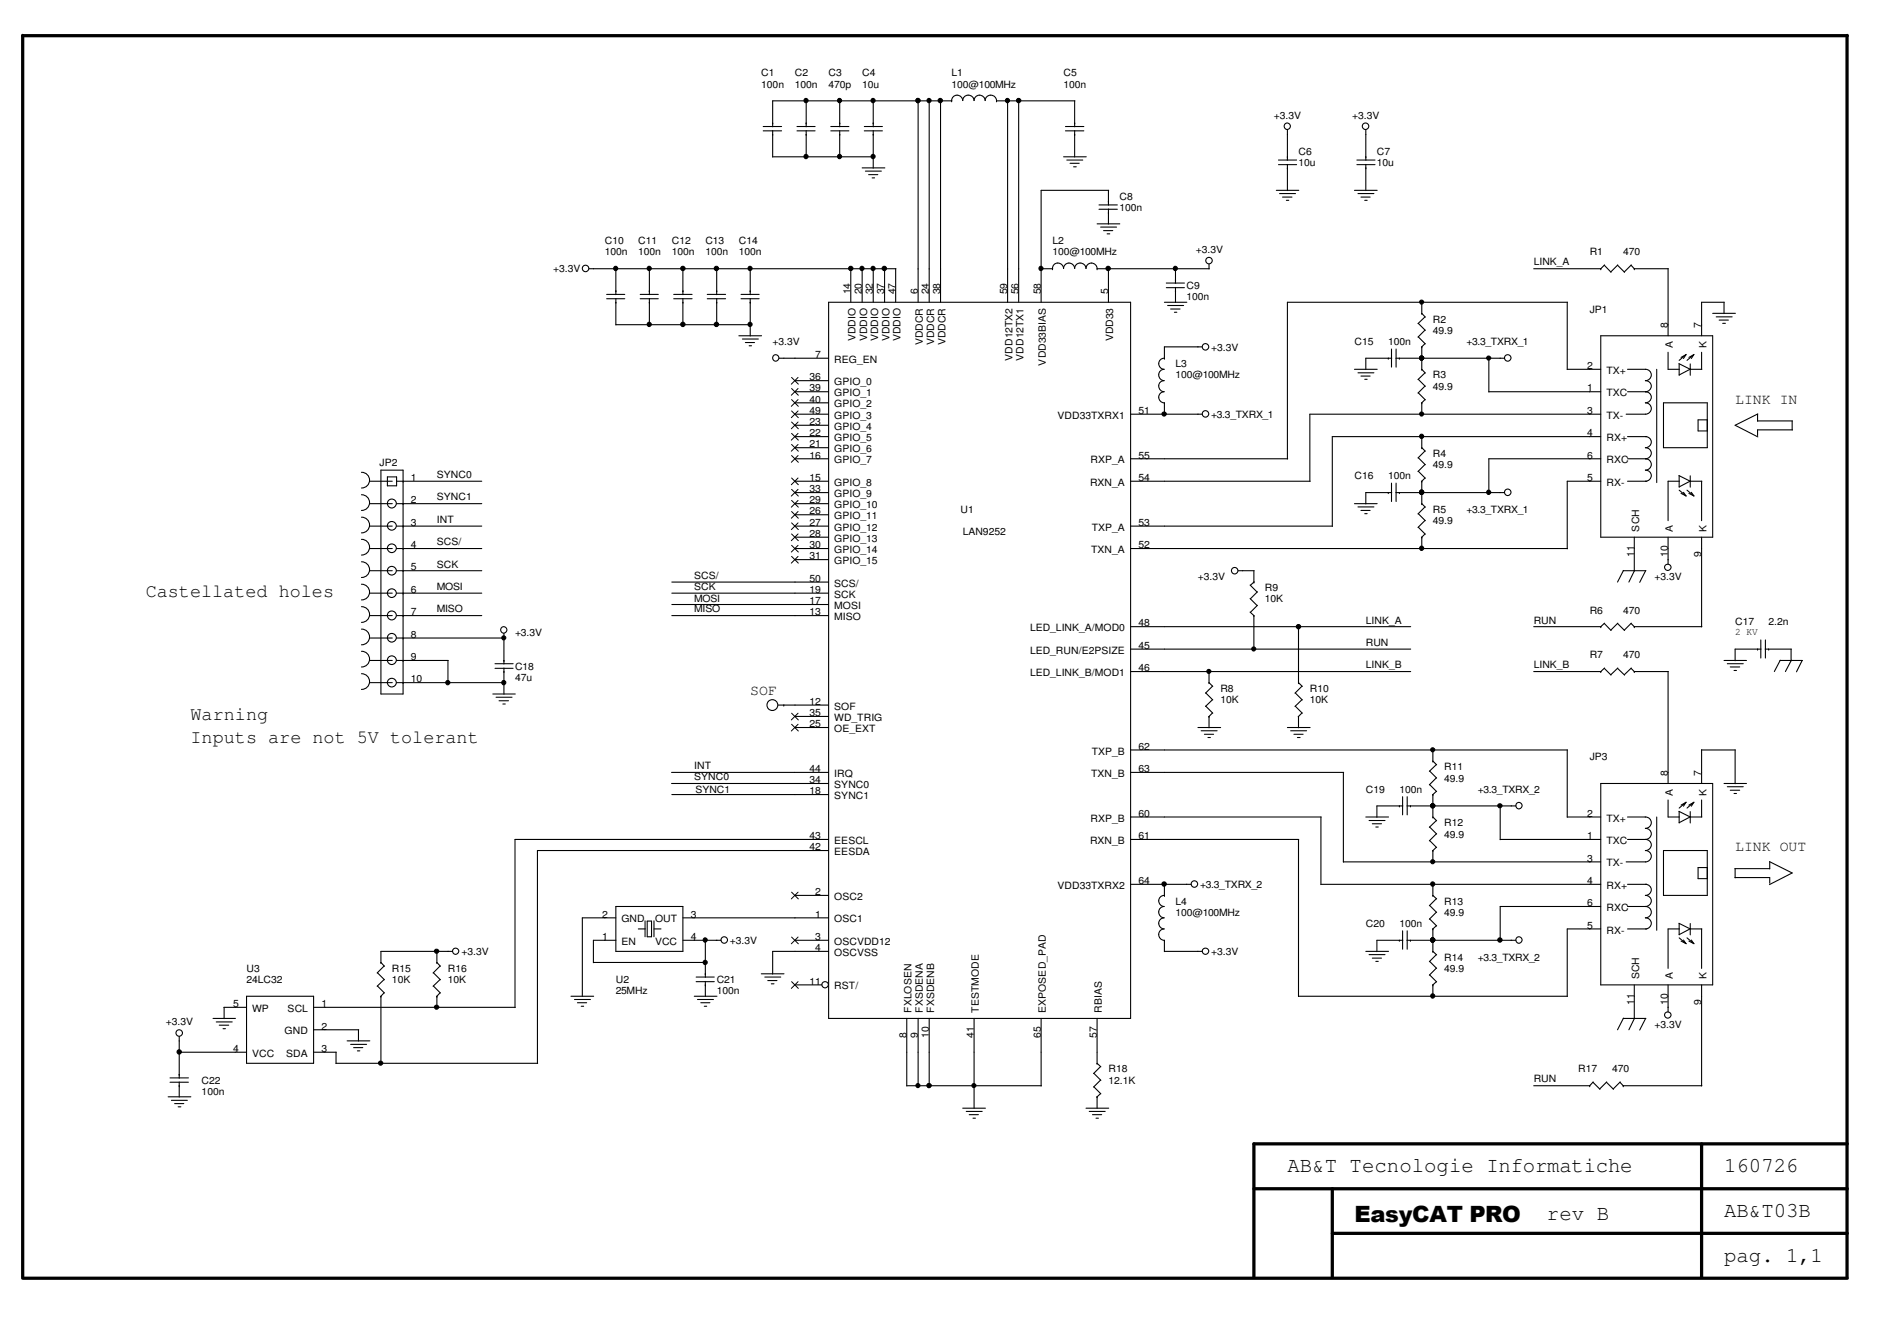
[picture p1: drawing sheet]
<svg xmlns="http://www.w3.org/2000/svg" width="297mm" height="210mm" viewBox="0 0 297 210" stroke-linecap="round" stroke-linejoin="round" font-family="sans-serif">
<path d="M3.6 5.5v194.5M3.6 5.6h285.7M289.2 5.5v194.5M266.4 179.1v20.9M289.3 179.1h-93v20.9M196.3 186.1h93M208.6 193.1h80.7M208.6 186.1v13.9M3.6 200.2h285.7" fill="none" stroke="#000" stroke-width=".51"/>
<g fill="none" stroke="#000" stroke-width=".17">
<path d="M119.5 19.8h2.9M121 19.3h.1M124.8 19.8h2.8M126.2 19.3h.1M126.2 15.8v4.1M130.1 19.8h2.8M131.5 19.3h.1M131.5 15.8v4.1M135.3 19.8h2.9M136.7 19.3h.1M136.7 15.8v4.1M143.8 15.8v31.5"/>
<path d="M145.5 15.8v31.5M147.3 15.8v31.5M149 15.7a.87 .87 0 0 1 .9-.8 .87 .87 0 0 1 .8 .8 .89 .89 0 0 1 .9-.8 .89 .89 0 0 1 .9 .8 .87 .87 0 0 1 .9-.8 .87 .87 0 0 1 .9 .8 .89 .89 0 0 1 .8-.8 .89 .89 0 0 1 .9 .8M149 15.8h.1M149.1 15.8h-28.1v4.1M156 15.8h.1M156 15.8h12.3M157.8 15.8v31.5M159.5 15.8v31.5M166.8 19.8h2.9M168.3 19.3h.1M168.3 15.8v4.1"/>
<path d="M119.5 20.5h2.9M121 21h.1M121 24.6h15.8M121 20.4v4.2M124.8 20.5h2.8M126.2 21h.1M126.2 20.4v4.2M130.1 20.5h2.8M131.5 21h.1M131.5 20.4v4.2M135 26.3h3.6M135.3 20.5h2.9"/>
<path d="M135.5 26.8h2.5M136 27.3h1.5M136.6 27.9h.3M136.7 21h.1M136.7 20.4v5.9M166.5 24.6h3.6M166.8 20.5h2.9M167 25.1h2.5M167.6 25.6h1.4M168.1 26.1h.4M168.3 21h.1M168.3 20.4v4.2"/>
<path d="M171.8 35.1h3.5M172.1 32.8h2.9M172.1 32.1h2.9M172.3 35.6h2.5M172.8 36.1h1.4M173.4 36.6h.4M173.6 33.3h.1M173.6 31.5h.1M173.6 29.8v2.3M173.6 32.7v2.4M173.6 29.8h-10.6v17.5M199.9 29.8h3.5"/>
<path d="M200.2 25.1h2.8M200.2 25.8h2.8M200.4 30.3h2.5M200.8 30.9h1.5M201.4 31.4h.4M201.6 24.6h.1M201.6 26.3h.1M201.6 20.3v4.8M201.6 25.7v4.1M212.1 29.8h3.5M212.5 25.1h2.8M212.5 25.8h2.8"/>
<path d="M212.6 30.3h2.5M213.1 30.9h1.4M213.7 31.4h.4M213.9 24.6h.1M213.9 26.3h.1M213.9 20.3v4.8M213.9 25.7v4.1M92.2 42.1h48.1M95 46.8h2.8M95 46.1h2.8M96.4 47.3h.1M96.4 45.6h.1"/>
<path d="M96.4 42.1v4M96.4 46.7v4.2M96.4 50.8h21.1M100.2 46.8h2.9M100.2 46.1h2.9M101.7 47.3h.1M101.7 45.6h.1M101.7 42.1v4M101.7 46.7v4.2M105.5 46.8h2.9M105.5 46.1h2.9M106.9 47.3h.1"/>
<path d="M106.9 45.6h.1M106.9 42.1v4M106.9 46.7v4.2M110.7 46.8h2.9M110.7 46.1h2.9M112.2 47.3h.1M112.2 45.6h.1M112.2 42.1v4M112.2 46.7v4.2M115.7 52.6h3.5M116 46.8h2.9M116 46.1h2.9"/>
<path d="M116.2 53.1h2.5M116.7 53.6h1.4M117.3 54.1h.4M117.5 47.3h.1M117.5 45.6h.1M117.5 42.1v4M117.5 46.7v5.9M122 56.1h7.7M124.5 59.6h5.2M129.7 47.3h47.3v112.2h-47.3zM133.2 42.1v5.2M135 42.1v5.2"/>
<path d="M136.7 42.1v5.2M138.5 42.1v5.2M140.2 42.1v5.2M163 42.1h1.8M164.8 42a.87 .87 0 0 1 .9-.8 .87 .87 0 0 1 .8 .8 .87 .87 0 0 1 .9-.8 .87 .87 0 0 1 .9 .8 .89 .89 0 0 1 .9-.8 .89 .89 0 0 1 .8 .8 .87 .87 0 0 1 .9-.8 .87 .87 0 0 1 .9 .8M164.8 42.1h.1M171.8 42.1h.1M171.8 42.1h17.6M173.6 42.1v5.2M182.3 56.1a.87 .87 0 0 0-.9 .9 .87 .87 0 0 0 .9 .8 .89 .89 0 0 0-.9 .9 .89 .89 0 0 0 .9 .9 .87 .87 0 0 0-.9 .9 .87 .87 0 0 0 .9 .8 .87 .87 0 0 0-.9 .9 .87 .87 0 0 0 .9 .9M182.3 56.1h.1M182.3 47.3h3.5"/>
<path d="M182.6 45h2.9M182.6 44.3h2.9M182.8 47.8h2.5M183.3 48.4h1.5M183.9 48.9h.4M184.1 45.6h.1M184.1 43.8h.1M184.1 42.1v2.3M184.1 45v2.4M188.3 54.3h-6v1.8M189.3 41.4v.7M212.1 57.8h3.5"/>
<path d="M212.6 58.4h2.5M213.1 58.9h1.4M213.7 59.4h.4M217.4 56.1h.1M217.9 54.7v2.8M217.9 56.1h-4v1.8M218.6 56.1h17M218.6 54.7v2.8M219.1 56.1h.1M222.1 59.4l1.1 1.1M222.1 50.6l1.1 1.1M222.1 52.7l1.1 1.1"/>
<path d="M222.6 57.8h.1M222.6 49.1h.1M222.6 54.3h.1M222.6 57.8l.6 .6M222.6 49.1l.6 .6M222.6 47.3v1.8M222.6 54.3v3.6M223.1 58.4l-1.1 1M223.1 49.6l-1.1 1.1M223.1 51.7l-1.1 1.1M223.1 53.8l-.5 .6M233.1 56.1v5.3"/>
<path d="M240.2 42.1h10.5M245.4 57.8h5.3M245.4 47.3v10.6M245.4 47.3h-43.8v24.6M250.7 42.1h.1M250.7 52.6h17.5v31.5h-17.5zM251.2 41.5l1.1 1.1M251.2 41.5l-.5 .6M253.3 41.5l1.1 1.1M253.3 41.5l-1.1 1.1M254.8 57.8h2.9M255.4 41.5l.5 .6"/>
<path d="M255.4 41.5l-1.1 1.1M255.9 42.1h.1M255.9 42.1h5.3M257.6 57.8a.89 .89 0 0 1 1 .9 .89 .89 0 0 1-1 .9 .87 .87 0 0 1 1 .9 .87 .87 0 0 1-1 .8 .87 .87 0 0 1 1 .9 .87 .87 0 0 1-1 .9 .89 .89 0 0 1 1 .9 .89 .89 0 0 1-1 .9M259.4 57.8v17.8M261.2 55.2v2.6h1.8M261.2 42.1v10.5M262.9 56.9l1.8 .9h1.8M262.9 57v1.8M263.2 56l.8-.5-.4 .6M264 55.5l-1.1 .9M264.5 56l.7-.5-.4 .6"/>
<path d="M264.7 57v1.8M264.7 57.8l-1.8 .9M265.3 55.5l-1.1 .9M266.4 55.2v2.6M268.2 49.1h3.5M268.7 49.6h2.5M269.2 50.1h1.4M269.7 50.6h.5M270 47.3v1.8M270 47.3h-3.6v5.3M56.6 74a1.23 1.23 0 0 1 1.3 1.2 1.23 1.23 0 0 1-1.3 1.2M56.6 77.5a1.23 1.23 0 0 1 1.3 1.2 1.23 1.23 0 0 1-1.3 1.2"/>
<path d="M57.9 78.9h3.5M57.9 75.4h3.5M59.6 73.6h3.5v35.1h-3.5zM60.7 74.7h1.4v1.4h-1.4zM62.1 78.9h13.3M62.1 75.4h13.3M63.1 75.4h.1M63.1 78.9h.1M124.5 78.9h5.2M124.5 77.1h5.2M124.5 64.9h5.2M124.5 71.8h5.2"/>
<path d="M124.5 75.4h5.2M124.5 61.3h5.2M124.5 63.1h5.2M124.5 66.6h5.2M124.5 68.4h5.2M124.5 70.1h5.2M177 64.9h11.3M177 71.8h24.6M177 75.4h28.1M182.3 63.1h.1M182.3 63.1v1.8M212.1 78.9h3.5"/>
<path d="M212.6 79.4h2.5M213.1 79.9h1.4M217.4 77.1h.1M217.9 75.6v2.9M217.9 77.1h-4v1.8M218.6 77.1h17M218.6 75.6v2.9M219.1 77.1h.1M222.1 61.5l1.1 1.1M222.1 71.7l1.1 1.1M222.1 73.8l1.1 1.1M222.6 63.1h.1"/>
<path d="M222.6 70.1h.1M222.6 75.4h.1M222.6 78.9h.1M222.6 70.1l.6 .6M222.6 78.9l.6 .5M222.6 63.1v1.8M222.6 68.4v1.7M222.6 75.4v3.5M223.1 60.5l-1.1 1.1M223.1 62.6l-.5 .5M223.1 70.6l-1.1 1.1M223.1 72.7l-1.1 1.1"/>
<path d="M223.1 74.8l-.5 .6M223.1 79.4l-1.1 1.1M233.1 61.3h17.6M250.7 64.9h-45.6v10.5M250.7 71.8h-17.6v5.4M250.7 75.4h-5.3v10.5M250.7 68.4h-42.1v14M254.6 64.9h3.1M254.8 71.8h3M254.8 75.4h3M254.8 61.3h3M254.8 68.4h3"/>
<path d="M257.6 68.4a.87 .87 0 0 1 1 .8 .87 .87 0 0 1-1 .9 .87 .87 0 0 1 1 .9 .87 .87 0 0 1-1 .8 .89 .89 0 0 1 1 .9 .89 .89 0 0 1-1 .9 .87 .87 0 0 1 1 .9 .87 .87 0 0 1-1 .9M260.5 63.1h6.8v7h-6.8zM262.9 74.5l1.8 .9h1.8M262.9 74.5v1.8M262.9 76.8l1.1 .9M263 75.4h-1.8v6.1M263.6 77.1l.4 .5-.8-.3M264.2 76.8l1.1 .9M264.7 74.5v1.8M264.7 75.3l-1.8 .9M264.8 77.1l.4 .5-.7-.3M266.4 75.4v6.1"/>
<path d="M267.3 65.7h-1.4v1.8h1.4M275.2 65.9h5.5M275.2 64.9v1.1M275.2 64.8l-3.5 1.8 3.5 1.8M280.6 65.9v1.5M280.7 67.3h-5.5v.9M56.6 81a1.23 1.23 0 0 1 1.3 1.2 1.23 1.23 0 0 1-1.3 1.2M56.6 84.5a1.23 1.23 0 0 1 1.3 1.2 1.23 1.23 0 0 1-1.3 1.2M56.6 88a1.23 1.23 0 0 1 1.3 1.2 1.23 1.23 0 0 1-1.3 1.2M56.6 91.5a1.23 1.23 0 0 1 1.3 1.2 1.23 1.23 0 0 1-1.3 1.2M56.6 95a1.23 1.23 0 0 1 1.3 1.2 1.23 1.23 0 0 1-1.3 1.3M56.6 98.5a1.23 1.23 0 0 1 1.3 1.2 1.23 1.23 0 0 1-1.3 1.3"/>
<path d="M57.9 89.4h3.5M57.9 82.4h3.5M57.9 85.9h3.5M57.9 96.4h3.5M57.9 92.9h3.5M57.9 99.9h3.5M62.1 89.4h13.3M62.1 82.4h13.3M62.1 85.9h13.3M62.1 96.4h13.3M62.1 92.9h13.3M62.1 99.9h16.8"/>
<path d="M63.1 82.4h.1M63.1 85.9h.1M63.1 89.4h.1M63.1 92.9h.1M63.1 96.4h.1M63.1 99.9h.1M78.9 99.2v4.8M105.2 94.7h24.5M105.2 96.4h24.5M105.2 92.9h24.5M105.2 91.1h24.5M124.5 82.4h5.2"/>
<path d="M124.5 85.9h5.2M124.5 80.6h5.2M124.5 84.1h5.2M124.5 87.6h5.2M177 82.4h31.7M177 85.9h68.4M177 98.1h43.9M193.9 89.4h2.5M195.7 95.8l.6 .6M195.7 93.7l1.1 1.1M195.7 91.6l1.1 1.1M196.3 96.4h.1"/>
<path d="M196.3 91.1h.1M196.3 89.4v1.8M196.3 96.4v5.3M196.4 91.1l-.6 .6M196.9 94.8l-1.1 1.1M196.9 92.7l-1.1 1.1M203.3 98.1v8.8M213.7 80.4h.4M222.1 80.4l1.1 1.1M222.1 82.5l1.1 1.2M222.6 84.1h.1M222.6 84.1v1.8"/>
<path d="M223.1 81.5l-1.1 1.1M223.1 83.6l-.5 .6M240.2 98.1h10.5M250.7 98.1h.1M251.2 97.6l1.1 1.1M251.2 97.6l-.5 .5M253.3 97.6l1.1 1.1M253.3 97.6l-1.1 1.1M254.2 89.4h3.5M254.2 89.3l-.9 1.8M255.4 97.6l.5 .6M255.4 97.6l-1.1 1.1"/>
<path d="M255.9 98.1h.1M255.9 98.1h10.6M255.9 84.1v5.3M255.9 89.3l-.8 1.8M257.7 89.4l-1 1.8M261.2 84.1v4.2M266.4 84.1v14.1M56.6 102a1.23 1.23 0 0 1 1.3 1.2 1.23 1.23 0 0 1-1.3 1.2M56.6 105.5a1.23 1.23 0 0 1 1.3 1.2 1.23 1.23 0 0 1-1.3 1.2M57.9 103.4h3.5M57.9 106.9h3.5M62.1 103.4h8.1"/>
<path d="M62.1 106.9h16.8M63.1 103.4h.1M63.1 106.9h.1M70.1 103.4v3.5M77.2 108.7h3.5M77.5 103.9h2.8M77.5 104.6h2.8M77.7 109.2h2.5M78.1 109.7h1.5M78.7 110.2h.4M78.9 103.4h.1M78.9 105.2h.1"/>
<path d="M78.9 104.6v4.1M121.8 110.4h7.9M122.7 110.4h.1M124.5 113.9h5.2M124.5 112.2h5.2M177 117.4h68.4M177 105.2h43.9M177 101.6h43.9M187.6 113.9h3.5M188.1 114.4h2.5M188.6 115h1.4M188.8 108.5l1.1 1.1"/>
<path d="M188.8 110.6l1.1 1.1M189.1 115.5h.4M189.3 106.9h.1M189.3 112.2h.1M189.3 105.2v1.7M189.3 112.2v1.8M189.3 106.9l.6 .6M189.9 107.4l-1.1 1.1M189.9 109.6l-1.1 1M189.9 111.6l-.6 .6M201.6 113.9h3.5M202.1 114.4h2.5"/>
<path d="M202.6 115h1.4M202.8 108.5l1.1 1.1M202.8 110.6l1.1 1.1M203.2 115.5h.4M203.3 106.9h.1M203.3 112.2h.1M203.3 106.9l.6 .6M203.3 112.2v1.8M203.9 107.4l-1.1 1.1M203.9 109.6l-1.1 1M203.9 111.6l-.6 .6M224.4 119.2h.1"/>
<path d="M224.4 119.2l.6 .6M224.4 117.4v1.8M224.9 119.7l-1.1 1.1M240.2 105.2h10.5M245.4 117.4v10.6M250.7 105.2h.1M251.2 104.6l1.1 1.1M251.2 104.6l-.5 .6M253.3 104.6l1.1 1.1M253.3 104.6l-1.1 1.1M255.4 104.6l.5 .6M255.4 104.6l-1.1 1.1"/>
<path d="M255.9 105.2h.1M255.9 105.2h5.3M261.2 105.2v17.5M266.4 117.4h5.3M266.4 117.4v5.3M270 103.4h3.5M270.5 103.9h2.5M270.9 104.4h1.5M271.5 105h.4M271.7 117.4v5.3M275.2 101.6h.1M275.7 100.2v2.8"/>
<path d="M275.8 101.6h-4.1v1.9M276.4 101.6h4.1M276.4 100.2v2.8M276.9 101.6h.1M278.7 103.4h3.5M278.8 103.4l-1 1.8M280.5 101.6v1.9M280.5 103.4l-.9 1.8M282.2 103.4l-.9 1.8M105.2 122.7h24.5M105.2 120.9h24.5M105.2 124.4h24.5"/>
<path d="M129.7 131.4h-49.1v26.4M129.7 133.2h-45.5v33.3M177 127.9h29.9M177 138.5h9.5M177 131.4h26.4M177 120.9h33.4M182.3 138.5v1.8M203.3 131.4v24.6M206.8 138.5h43.9M206.8 127.9v10.6M210.4 135h40.3M210.4 120.9v14.1"/>
<path d="M213.9 127.9h3.5M214.4 128.5h2.5M214.9 129h1.4M215.4 129.5h.4M219.1 126.2h.1M219.6 124.8v2.8M219.7 126.2h-4.1v1.8M220.3 126.2h17.1M220.3 124.8v2.8M220.8 126.2h.1M223.9 129.5l1.1 1.1M223.9 131.6l1.1 1.1"/>
<path d="M223.9 120.7l1.1 1.1M223.9 122.9l1.1 1.1M224.4 127.9h.1M224.4 133.2h.1M224.4 124.4h.1M224.4 127.9l.6 .6M224.4 124.4v3.6M224.4 133.2v1.8M224.4 138.5v1.8M224.9 128.5l-1.1 1M224.9 130.6l-1.1 1.1M224.9 132.7l-.6 .5"/>
<path d="M224.9 121.8l-1.1 1.1M224.9 123.9l-.6 .6M234.9 131.4h15.8M234.9 126.2v5.3M245.4 127.9h5.3M250.7 122.7h17.5v31.5h-17.5zM254.6 135h3.1M254.8 127.9h2.9M254.8 138.5h3M254.8 131.4h3M257.6 127.9a.89 .89 0 0 1 1 .9 .89 .89 0 0 1-1 .9 .87 .87 0 0 1 1 .9 .87 .87 0 0 1-1 .8 .87 .87 0 0 1 1 .9 .87 .87 0 0 1-1 .9 .89 .89 0 0 1 1 .9 .89 .89 0 0 1-1 .9M257.6 138.5a.87 .87 0 0 1 1 .8 .87 .87 0 0 1-1 .9 .87 .87 0 0 1 1 .9 .87 .87 0 0 1-1 .8 .89 .89 0 0 1 1 .9 .89 .89 0 0 1-1 .9 .87 .87 0 0 1 1 .9 .87 .87 0 0 1-1 .9"/>
<path d="M259.4 127.9v17.8M260.5 133.2h6.8v7h-6.8zM261.2 125.3v2.6h1.8M262.9 127l1.8 .9h1.8M262.9 127.1v1.8M263.2 126.1l.8-.5-.4 .6M264 125.6l-1.1 .9M264.5 126.1l.7-.5-.4 .6M264.7 127.1v1.8M264.7 127.9l-1.8 .9M265.3 125.6l-1.1 .9M266.4 125.3v2.6"/>
<path d="M267.3 135.8h-1.4v1.8h1.4M270 122.7h3.5M270.5 123.2h2.5M270.9 123.7h1.5M271.5 124.2h.4M271.6 137.4h5.5v.9M271.6 136h5.5M271.7 136v1.5M277.1 134.9l3.5 1.8-3.5 1.8M277.1 135v1.1M33.4 159.5h3.5M35 157.7h3.6"/>
<path d="M35.1 157.7v1.8M38.6 156h10.5v10.5h-10.5zM49.1 157.7h31.6M59.1 152.3l1.1 1.1M59.1 154.4l1.1 1.1M59.6 150.7h.1M59.6 156h.1M59.6 156v10.5M59.6 150.7l.6 .6M60.2 151.3l-1.1 1.1M60.2 153.4l-1.1 1M60.2 155.4l-.6 .6"/>
<path d="M67.9 152.3l1.1 1.1M67.9 154.4l1.1 1.1M68.4 150.7h.1M68.4 156h.1M68.4 150.7l.6 .6M68.4 149v1.7M68.4 156v1.8M68.9 151.3l-1.1 1.1M68.9 153.4l-1.1 1M68.9 155.4l-.5 .6M70.9 149h-11.3v1.7M89.4 156h3.6"/>
<path d="M90 156.5h2.5M90.4 157h1.5M91 157.6h.4M92.9 150.7h17.6M96.4 147.2h-3.5v3.5M96.4 141.9h10.5v7.1h-10.5zM96.4 143.7h-5.2v12.3M99.9 145.5h1.1M101 144.2v2.5M101.3 144.2h.7v2.5h-.7zM102.4 144.2v2.5M102.4 145.5h1.1"/>
<path d="M106.9 147.2h6M106.9 143.7h22.8M108.7 156h3.6M109 153h2.8M109 153.7h2.8M109.2 156.5h2.5M109.7 157h1.5M110.3 157.6h.4M110.4 154.2h.1M110.4 152.5h.1M110.4 147.2v5.8M110.4 153.7v2.3"/>
<path d="M119.2 152.5h3.6M119.8 153h2.5M120.2 153.5h1.5M120.8 154.1h.4M124.5 147.2h5.2M124.5 140.2h5.2M124.5 154.2h4.2M129.7 149h-8.7v3.5M142 159.5v10.6M143.8 159.5v10.6M145.5 159.5v10.6M152.5 159.5v14.1"/>
<path d="M163 159.5v10.6M171.8 159.5v7M182.3 140.2a.87 .87 0 0 0-.9 .9 .87 .87 0 0 0 .9 .8 .89 .89 0 0 0-.9 .9 .89 .89 0 0 0 .9 .9 .87 .87 0 0 0-.9 .9 .87 .87 0 0 0 .9 .9 .89 .89 0 0 0-.9 .8 .89 .89 0 0 0 .9 .9M182.3 147.2h.1M182.3 140.2h.1M182.3 149h6M182.3 147.2v1.8M203.3 156h42.1M213.9 149h3.5M214.4 149.5h2.5M214.9 150h1.4M215.4 150.5h.4"/>
<path d="M219.1 147.2h.1M219.6 145.8v2.8M219.7 147.2h-4.1v1.8M220.3 147.2h17.1M220.3 145.8v2.8M220.8 147.2h.1M223.9 150.5l1.1 1.1M223.9 152.7l1.1 1.1M223.9 141.8l1.1 1.1M223.9 143.9l1.1 1.1M224.4 149h.1M224.4 154.2h.1"/>
<path d="M224.4 140.2h.1M224.4 145.5h.1M224.4 149l.6 .5M224.4 140.2l.6 .6M224.4 145.5v3.5M224.4 154.2v1.8M224.9 149.5l-1.1 1.1M224.9 151.6l-1.1 1.1M224.9 153.7l-.6 .6M224.9 140.7l-1.1 1.1M224.9 142.8l-1.1 1.1M224.9 144.9l-.6 .6"/>
<path d="M250.7 145.5h-5.3v10.5M250.7 141.9h-15.8v5.4M254.2 159.5h3.5M254.2 159.4l-.9 1.8M254.8 145.5h3M254.8 141.9h3M255.9 154.2v5.3M255.9 159.4l-.8 1.8M257.7 159.5l-1 1.8M261.2 154.2v4.3M262.9 144.6l1.8 .9h1.8M262.9 144.6v1.8"/>
<path d="M262.9 146.9l1.1 .9M263 145.5h-1.8v6.1M263.6 147.2l.4 .5-.8-.3M264.2 146.9l1.1 .9M264.7 144.6v1.8M264.7 145.4l-1.8 .9M264.8 147.2l.4 .5-.7-.3M266.4 145.5v6.1M266.4 154.2v15.9M26.3 171.7h3.6M26.6 169.5h2.9M26.6 168.8h2.9"/>
<path d="M26.8 172.3h2.5M27.3 172.8h1.5M27.9 173.3h.4M28.1 170h.1M28.1 168.2h.1M28.1 162.3v6.5M28.1 169.4v2.4M28.1 164.8h10.5M33.9 160h2.5M34.3 160.5h1.5M34.9 161.1h.4M49.1 161.2h7.1"/>
<path d="M49.1 164.8h3.6M52.6 166.5h31.6M52.6 164.8v1.7M54.4 163h3.5M54.9 163.5h2.5M55.4 164h1.4M56 164.5h.3M56.1 161.2v1.8M142 170h21.1M150.7 173.5h3.6M151.3 174h2.5M151.8 174.5h1.4"/>
<path d="M152.4 175.1h.3M170 173.5h3.6M170.6 174h2.5M171.1 174.5h1.4M171.3 168.1l1.1 1.1M171.3 170.2l1.1 1.1M171.6 175.1h.4M171.8 166.5h.1M171.8 171.7h.1M171.8 171.7v1.9M171.8 166.5l.6 .5M172.3 167l-1.1 1.1"/>
<path d="M172.3 169.1l-1.1 1.1M172.3 171.2l-.6 .6M240.2 170h8.8M248.9 170h.1M249.4 169.5l1.1 1.1M249.5 169.4l-.6 .6M251.5 169.5l1.1 1.1M251.6 169.4l-1.1 1.1M253.7 169.5l.5 .6M253.7 169.4l-1.1 1.1M254.2 170h.1M254.2 170h12.3"/>
<circle cx="126.2" cy="15.7" r=".33"/>
<circle cx="131.4" cy="15.7" r=".33"/>
<circle cx="136.7" cy="15.7" r=".33"/>
<circle cx="143.7" cy="15.7" r=".33"/>
<circle cx="145.5" cy="15.7" r=".33"/>
<circle cx="147.2" cy="15.7" r=".34"/>
<circle cx="157.7" cy="15.7" r=".33"/>
<circle cx="159.5" cy="15.7" r=".34"/>
<circle cx="201.6" cy="19.8" r=".5"/>
<circle cx="213.8" cy="19.8" r=".51"/>
<circle cx="126.2" cy="24.5" r=".33"/>
<circle cx="131.4" cy="24.5" r=".33"/>
<circle cx="136.7" cy="24.5" r=".33"/>
<circle cx="91.7" cy="42" r=".51"/>
<circle cx="96.4" cy="42" r=".33"/>
<circle cx="101.6" cy="50.8" r=".33"/>
<circle cx="101.6" cy="42" r=".33"/>
<circle cx="106.9" cy="50.8" r=".34"/>
<circle cx="106.9" cy="42" r=".34"/>
<circle cx="112.2" cy="50.8" r=".34"/>
<circle cx="112.2" cy="42" r=".34"/>
<circle cx="117.4" cy="50.8" r=".33"/>
<circle cx="117.4" cy="42" r=".33"/>
<circle cx="121.5" cy="56" r=".5"/>
<circle cx="133.2" cy="42" r=".34"/>
<circle cx="135" cy="42" r=".33"/>
<circle cx="136.7" cy="42" r=".33"/>
<circle cx="138.5" cy="42" r=".34"/>
<circle cx="163" cy="42" r=".33"/>
<circle cx="173.5" cy="42" r=".34"/>
<circle cx="184" cy="42" r=".33"/>
<circle cx="188.8" cy="54.3" r=".51"/>
<circle cx="189.3" cy="40.8" r=".51"/>
<circle cx="222.6" cy="47.3" r=".32"/>
<circle cx="222.6" cy="56.1" r=".32"/>
<circle cx="233.1" cy="56.1" r=".32"/>
<circle cx="236.1" cy="56" r=".51"/>
<circle cx="61.4" cy="78.8" r=".7"/>
<circle cx="182.3" cy="64.8" r=".33"/>
<circle cx="188.8" cy="64.8" r=".51"/>
<circle cx="222.6" cy="68.3" r=".33"/>
<circle cx="222.6" cy="77.1" r=".33"/>
<circle cx="222.6" cy="64.8" r=".32"/>
<circle cx="233.1" cy="77.1" r=".33"/>
<circle cx="236.1" cy="77.1" r=".51"/>
<circle cx="61.4" cy="96.4" r=".7"/>
<circle cx="61.4" cy="99.9" r=".69"/>
<circle cx="61.4" cy="85.9" r=".69"/>
<circle cx="61.4" cy="92.9" r=".69"/>
<circle cx="61.4" cy="89.4" r=".69"/>
<circle cx="61.4" cy="82.3" r=".69"/>
<circle cx="78.9" cy="98.6" r=".5"/>
<circle cx="78.9" cy="99.9" r=".32"/>
<circle cx="193.3" cy="89.4" r=".51"/>
<circle cx="203.3" cy="98.1" r=".34"/>
<circle cx="222.6" cy="85.8" r=".33"/>
<circle cx="261.2" cy="88.8" r=".5"/>
<circle cx="61.4" cy="103.4" r=".69"/>
<circle cx="61.4" cy="106.9" r=".69"/>
<circle cx="70.1" cy="106.9" r=".33"/>
<circle cx="78.9" cy="106.9" r=".33"/>
<circle cx="120.9" cy="110.4" r=".85"/>
<circle cx="189.3" cy="105.1" r=".32"/>
<circle cx="196.3" cy="101.6" r=".32"/>
<circle cx="224.3" cy="117.4" r=".32"/>
<circle cx="182.3" cy="138.4" r=".34"/>
<circle cx="187" cy="138.4" r=".51"/>
<circle cx="224.3" cy="138.4" r=".33"/>
<circle cx="224.3" cy="126.2" r=".32"/>
<circle cx="224.3" cy="134.9" r=".32"/>
<circle cx="234.9" cy="126.2" r=".33"/>
<circle cx="237.8" cy="126.1" r=".5"/>
<circle cx="68.4" cy="148.9" r=".33"/>
<circle cx="68.4" cy="157.7" r=".33"/>
<circle cx="71.3" cy="148.9" r=".49"/>
<circle cx="110.4" cy="150.7" r=".33"/>
<circle cx="110.4" cy="147.2" r=".33"/>
<circle cx="113.4" cy="147.2" r=".51"/>
<circle cx="129.2" cy="154.2" r=".5"/>
<circle cx="188.8" cy="148.9" r=".5"/>
<circle cx="224.3" cy="147.2" r=".33"/>
<circle cx="224.3" cy="156" r=".33"/>
<circle cx="234.9" cy="147.2" r=".34"/>
<circle cx="237.8" cy="147.2" r=".5"/>
<circle cx="261.2" cy="158.9" r=".5"/>
<circle cx="28.1" cy="164.7" r=".34"/>
<circle cx="28.1" cy="161.8" r=".51"/>
<circle cx="59.6" cy="166.5" r=".33"/>
<circle cx="143.7" cy="170" r=".32"/>
<circle cx="145.5" cy="170" r=".32"/>
<circle cx="152.5" cy="170" r=".32"/>
</g>
<g fill="none" stroke="#000" stroke-width=".16">
<path d="M123.9 59.1l1.1 1.1M125 59.1l-1.1 1.1M123.9 60.8l1.1 1.1M123.9 62.6l1.1 1M123.9 64.3l1.1 1.1M123.9 66.1l1.1 1M123.9 67.9l1.1 1M123.9 69.6l1.1 1.1M123.9 71.3l1.1 1.1M123.9 74.8l1.1 1.1M123.9 76.6l1.1 1.1M123.9 78.4l1.1 1"/>
<path d="M125 60.8l-1.1 1.1M125 62.6l-1.1 1M125 64.3l-1.1 1.1M125 66.1l-1.1 1M125 67.9l-1.1 1M125 69.6l-1.1 1.1M125 71.3l-1.1 1.1M125 74.8l-1.1 1.1M125 76.6l-1.1 1.1M125 78.4l-1.1 1M123.9 80.1l1.1 1.1M123.9 81.9l1.1 1"/>
<path d="M123.9 83.6l1.1 1.1M123.9 85.4l1.1 1M123.9 87.1l1.1 1.1M125 80.1l-1.1 1.1M125 81.9l-1.1 1M125 83.6l-1.1 1.1M125 85.4l-1.1 1M125 87.1l-1.1 1.1M123.9 111.7l1.1 1M123.9 113.4l1.1 1.1M125 111.7l-1.1 1M125 113.4l-1.1 1.1"/>
<path d="M123.9 139.7l1.1 1.1M125 139.7l-1.1 1.1M123.9 146.7l1.1 1.1M123.9 153.7l1.1 1.1M125 146.7l-1.1 1.1M125 153.7l-1.1 1.1"/>
</g>
<g fill="#000">
<circle cx="126.2" cy="15.7" r=".33"/>
<circle cx="131.4" cy="15.7" r=".33"/>
<circle cx="136.7" cy="15.7" r=".33"/>
<circle cx="143.7" cy="15.7" r=".33"/>
<circle cx="145.5" cy="15.7" r=".33"/>
<circle cx="147.2" cy="15.7" r=".34"/>
<circle cx="157.7" cy="15.7" r=".33"/>
<circle cx="159.5" cy="15.7" r=".34"/>
<circle cx="126.2" cy="24.5" r=".33"/>
<circle cx="131.4" cy="24.5" r=".33"/>
<circle cx="136.7" cy="24.5" r=".33"/>
<circle cx="96.4" cy="42" r=".33"/>
<circle cx="101.6" cy="50.8" r=".33"/>
<circle cx="101.6" cy="42" r=".33"/>
<circle cx="106.9" cy="50.8" r=".34"/>
<circle cx="106.9" cy="42" r=".34"/>
<circle cx="112.2" cy="50.8" r=".34"/>
<circle cx="112.2" cy="42" r=".34"/>
<circle cx="117.4" cy="50.8" r=".33"/>
<circle cx="117.4" cy="42" r=".33"/>
<circle cx="133.2" cy="42" r=".34"/>
<circle cx="135" cy="42" r=".33"/>
<circle cx="136.7" cy="42" r=".33"/>
<circle cx="138.5" cy="42" r=".34"/>
<circle cx="163" cy="42" r=".33"/>
<circle cx="173.5" cy="42" r=".34"/>
<circle cx="184" cy="42" r=".33"/>
<circle cx="222.6" cy="47.3" r=".32"/>
<circle cx="222.6" cy="56.1" r=".32"/>
<circle cx="233.1" cy="56.1" r=".32"/>
<circle cx="182.3" cy="64.8" r=".33"/>
<circle cx="222.6" cy="68.3" r=".33"/>
<circle cx="222.6" cy="77.1" r=".33"/>
<circle cx="222.6" cy="64.8" r=".32"/>
<circle cx="233.1" cy="77.1" r=".33"/>
<circle cx="78.9" cy="99.9" r=".32"/>
<circle cx="203.3" cy="98.1" r=".34"/>
<circle cx="222.6" cy="85.8" r=".33"/>
<circle cx="70.1" cy="106.9" r=".33"/>
<circle cx="78.9" cy="106.9" r=".33"/>
<circle cx="189.3" cy="105.1" r=".32"/>
<circle cx="196.3" cy="101.6" r=".32"/>
<circle cx="224.3" cy="117.4" r=".32"/>
<circle cx="182.3" cy="138.4" r=".34"/>
<circle cx="224.3" cy="138.4" r=".33"/>
<circle cx="224.3" cy="126.2" r=".32"/>
<circle cx="224.3" cy="134.9" r=".32"/>
<circle cx="234.9" cy="126.2" r=".33"/>
<circle cx="68.4" cy="148.9" r=".33"/>
<circle cx="68.4" cy="157.7" r=".33"/>
<circle cx="110.4" cy="150.7" r=".33"/>
<circle cx="110.4" cy="147.2" r=".33"/>
<circle cx="224.3" cy="147.2" r=".33"/>
<circle cx="224.3" cy="156" r=".33"/>
<circle cx="234.9" cy="147.2" r=".34"/>
<circle cx="28.1" cy="164.7" r=".34"/>
<circle cx="59.6" cy="166.5" r=".33"/>
<circle cx="143.7" cy="170" r=".32"/>
<circle cx="145.5" cy="170" r=".32"/>
<circle cx="152.5" cy="170" r=".32"/>
</g>
<text font-size="3.5" x="212.1" y="191.4">EasyCAT PRO</text>
<g font-size="3.3">
<text x="201.6" y="183.5">AB&amp;T Tecnologie Informatiche</text>
<text x="270" y="183.5">160726</text>
<text x="242.2" y="191.1">rev B</text>
<text x="270" y="190.5">AB&amp;T03B</text>
<text x="270" y="197.6">pag. 1,1</text>
</g>
<g font-size="3">
<text x="22.8" y="93.5">Castellated holes</text>
<text x="29.8" y="112.8">Warning</text>
<text x="29.8" y="116.3">Inputs are not 5V tolerant</text>
</g>
<g font-size="2.3">
<text x="271.7" y="63.2">LINK IN</text>
<text x="117.5" y="108.8">SOF</text>
<text x="271.7" y="133.3">LINK OUT</text>
</g>
<g font-size="1.6">
<text x="119.2" y="11.9">C1</text>
<text x="124.5" y="11.9">C2</text>
<text x="129.7" y="11.9">C3</text>
<text x="135" y="11.9">C4</text>
<text x="149" y="11.9">L1</text>
<text x="166.5" y="11.9">C5</text>
<text x="119.2" y="13.7">100n</text>
<text x="124.5" y="13.7">100n</text>
<text x="129.7" y="13.7">470p</text>
<text x="135" y="13.7">10u</text>
<text x="149" y="13.7">100@100MHz</text>
<text x="166.5" y="13.7">100n</text>
<text x="199.5" y="18.6">+3.3V</text>
<text x="211.7" y="18.6">+3.3V</text>
<text x="203.3" y="24.2">C6</text>
<text x="203.3" y="26">10u</text>
<text x="215.6" y="24.2">C7</text>
<text x="215.6" y="26">10u</text>
<text x="175.3" y="31.2">C8</text>
<text x="175.3" y="33">100n</text>
<text x="94.7" y="38.2">C10</text>
<text x="94.7" y="40">100n</text>
<text x="99.9" y="38.2">C11</text>
<text x="99.9" y="40">100n</text>
<text x="105.2" y="38.2">C12</text>
<text x="105.2" y="40">100n</text>
<text x="110.4" y="38.2">C13</text>
<text x="110.4" y="40">100n</text>
<text x="115.7" y="38.2">C14</text>
<text x="115.7" y="40">100n</text>
<text x="164.8" y="38.2">L2</text>
<text x="164.8" y="40">100@100MHz</text>
<text x="187.2" y="39.7">+3.3V</text>
<text x="240.2" y="41.6">LINK_A</text>
<text x="248.9" y="40">R1</text>
<text x="254.2" y="40">470</text>
<text x="86.6" y="42.6">+3.3V</text>
<text x="133.2" y="46.1" transform="rotate(-90 133.2 46.1)">14</text>
<text x="135" y="46.1" transform="rotate(-90 135 46.1)">20</text>
<text x="136.7" y="46.1" transform="rotate(-90 136.7 46.1)">32</text>
<text x="138.5" y="46.1" transform="rotate(-90 138.5 46.1)">37</text>
<text x="140.2" y="46.1" transform="rotate(-90 140.2 46.1)">47</text>
<text x="143.7" y="46.1" transform="rotate(-90 143.7 46.1)">6</text>
<text x="145.5" y="46.1" transform="rotate(-90 145.5 46.1)">24</text>
<text x="147.2" y="46.1" transform="rotate(-90 147.2 46.1)">38</text>
<text x="157.7" y="46.1" transform="rotate(-90 157.7 46.1)">59</text>
<text x="159.5" y="46.1" transform="rotate(-90 159.5 46.1)">56</text>
<text x="163" y="46.1" transform="rotate(-90 163 46.1)">58</text>
<text x="173.5" y="46.1" transform="rotate(-90 173.5 46.1)">5</text>
<text x="185.8" y="45.3">C9</text>
<text x="185.8" y="47">100n</text>
<text x="134" y="53.4" transform="rotate(-90 134 53.4)">VDDIO</text>
<text x="135.8" y="53.4" transform="rotate(-90 135.8 53.4)">VDDIO</text>
<text x="137.5" y="53.4" transform="rotate(-90 137.5 53.4)">VDDIO</text>
<text x="139.3" y="53.4" transform="rotate(-90 139.3 53.4)">VDDIO</text>
<text x="141" y="53.4" transform="rotate(-90 141 53.4)">VDDIO</text>
<text x="174.3" y="53.5" transform="rotate(-90 174.3 53.5)">VDD33</text>
<text x="224.4" y="50.5">R2</text>
<text x="224.4" y="52.3">49.9</text>
<text x="248.9" y="48.9">JP1</text>
<text x="261.2" y="51.4" transform="rotate(-90 261.2 51.4)">8</text>
<text x="266.4" y="51.4" transform="rotate(-90 266.4 51.4)">7</text>
<text x="121" y="54">+3.3V</text>
<text x="126.7" y="59.6">36</text>
<text x="127.6" y="56">7</text>
<text x="130.6" y="56.8">REG_EN</text>
<text x="144.5" y="54.1" transform="rotate(-90 144.5 54.1)">VDDCR</text>
<text x="146.3" y="54.1" transform="rotate(-90 146.3 54.1)">VDDCR</text>
<text x="148" y="54.1" transform="rotate(-90 148 54.1)">VDDCR</text>
<text x="158.5" y="56.5" transform="rotate(-90 158.5 56.5)">VDD12TX2</text>
<text x="160.3" y="56.5" transform="rotate(-90 160.3 56.5)">VDD12TX1</text>
<text x="163.8" y="57.2" transform="rotate(-90 163.8 57.2)">VDD33BIAS</text>
<text x="184.1" y="57.5">L3</text>
<text x="184.1" y="59.3">100@100MHz</text>
<text x="189.7" y="54.9">+3.3V</text>
<text x="212.1" y="54">C15</text>
<text x="217.4" y="54">100n</text>
<text x="224.4" y="59.3">R3</text>
<text x="229.6" y="54">+3.3_TXRX_1</text>
<text x="248.5" y="57.8">2</text>
<text x="251.5" y="58.5">TX+</text>
<text x="262" y="54.6" transform="rotate(-90 262 54.6)">A</text>
<text x="267.2" y="54.6" transform="rotate(-90 267.2 54.6)">K</text>
<text x="126.7" y="61.3">39</text>
<text x="126.7" y="63">40</text>
<text x="126.7" y="64.8">49</text>
<text x="130.6" y="60.3">GPIO_0</text>
<text x="130.6" y="62.1">GPIO_1</text>
<text x="130.6" y="63.8">GPIO_2</text>
<text x="130.6" y="65.6">GPIO_3</text>
<text x="165.6" y="65.6">VDD33TXRX1</text>
<text x="178.3" y="64.8">51</text>
<text x="189.7" y="65.4">+3.3_TXRX_1</text>
<text x="224.4" y="61">49.9</text>
<text x="248.5" y="61.3">1</text>
<text x="248.5" y="64.8">3</text>
<text x="251.5" y="62.1">TXC</text>
<text x="251.5" y="65.6">TX-</text>
<text x="126.7" y="66.5">23</text>
<text x="126.7" y="68.3">22</text>
<text x="126.7" y="70.1">21</text>
<text x="126.7" y="71.8">16</text>
<text x="130.6" y="67.3">GPIO_4</text>
<text x="130.6" y="69.1">GPIO_5</text>
<text x="130.6" y="70.8">GPIO_6</text>
<text x="178.3" y="71.8">55</text>
<text x="224.4" y="71.5">R4</text>
<text x="248.5" y="68.3">4</text>
<text x="248.5" y="71.8">6</text>
<text x="251.5" y="69.1">RX+</text>
<text x="59.4" y="72.9">JP2</text>
<text x="64.3" y="75.3">1</text>
<text x="68.4" y="74.9">SYNC0</text>
<text x="126.7" y="75.3">15</text>
<text x="126.7" y="77.1">33</text>
<text x="130.6" y="72.6">GPIO_7</text>
<text x="130.6" y="76.1">GPIO_8</text>
<text x="130.6" y="77.9">GPIO_9</text>
<text x="170.7" y="76.1">RXN_A</text>
<text x="170.8" y="72.6">RXP_A</text>
<text x="178.3" y="75.3">54</text>
<text x="212.1" y="75.1">C16</text>
<text x="217.4" y="75.1">100n</text>
<text x="224.4" y="73.3">49.9</text>
<text x="248.5" y="75.3">5</text>
<text x="251.5" y="72.6">RXC</text>
<text x="251.5" y="76.1">RX-</text>
<text x="64.3" y="78.8">2</text>
<text x="64.3" y="82.3">3</text>
<text x="68.4" y="78.4">SYNC1</text>
<text x="68.4" y="81.9">INT</text>
<text x="126.7" y="78.8">29</text>
<text x="126.7" y="80.6">26</text>
<text x="126.7" y="82.3">27</text>
<text x="130.6" y="79.6">GPIO_10</text>
<text x="130.6" y="81.3">GPIO_11</text>
<text x="130.6" y="83.1">GPIO_12</text>
<text x="150.4" y="80.3">U1</text>
<text x="150.7" y="83.8">LAN9252</text>
<text x="170.9" y="83.1">TXP_A</text>
<text x="178.3" y="82.3">53</text>
<text x="224.4" y="80.3">R5</text>
<text x="224.4" y="82">49.9</text>
<text x="229.6" y="80.3">+3.3_TXRX_1</text>
<text x="256.7" y="83.2" transform="rotate(-90 256.7 83.2)">SCH</text>
<text x="262" y="83.2" transform="rotate(-90 262 83.2)">A</text>
<text x="267.2" y="83.2" transform="rotate(-90 267.2 83.2)">K</text>
<text x="64.3" y="85.9">4</text>
<text x="64.3" y="89.3">5</text>
<text x="68.4" y="88.9">SCK</text>
<text x="68.4" y="85.4">SCS/</text>
<text x="126.7" y="84.1">28</text>
<text x="126.7" y="85.9">30</text>
<text x="126.7" y="87.6">31</text>
<text x="130.6" y="84.8">GPIO_13</text>
<text x="130.6" y="86.6">GPIO_14</text>
<text x="130.6" y="88.3">GPIO_15</text>
<text x="170.9" y="86.6">TXN_A</text>
<text x="178.3" y="85.9">52</text>
<text x="255.9" y="87.2" transform="rotate(-90 255.9 87.2)">11</text>
<text x="261.2" y="87.2" transform="rotate(-90 261.2 87.2)">10</text>
<text x="266.4" y="87.2" transform="rotate(-90 266.4 87.2)">9</text>
<text x="64.3" y="92.8">6</text>
<text x="68.4" y="92.4">MOSI</text>
<text x="68.4" y="95.9">MISO</text>
<text x="108.7" y="92.4">SCK</text>
<text x="108.7" y="90.6">SCS/</text>
<text x="108.7" y="94.3">MOSI</text>
<text x="108.7" y="95.9">MISO</text>
<text x="126.7" y="94.6">17</text>
<text x="126.7" y="92.8">19</text>
<text x="126.7" y="91.1">50</text>
<text x="130.6" y="95.4">MOSI</text>
<text x="130.6" y="93.6">SCK</text>
<text x="130.6" y="91.9">SCS/</text>
<text x="187.6" y="90.8">+3.3V</text>
<text x="198.1" y="92.6">R9</text>
<text x="198.1" y="94.3">10K</text>
<text x="259.1" y="90.8">+3.3V</text>
<text x="64.3" y="96.4">7</text>
<text x="64.3" y="99.9">8</text>
<text x="80.6" y="99.6">+3.3V</text>
<text x="126.7" y="96.4">13</text>
<text x="130.6" y="97.1">MISO</text>
<text x="161.3" y="98.8">LED_LINK_A/MOD0</text>
<text x="178.3" y="98.1">48</text>
<text x="178.3" y="101.6">45</text>
<text x="213.9" y="101.2">RUN</text>
<text x="213.9" y="97.7">LINK_A</text>
<text x="240.2" y="97.7">RUN</text>
<text x="248.9" y="96.1">R6</text>
<text x="254.2" y="96.1">470</text>
<text x="271.7" y="99.4">2 KV</text>
<text x="271.7" y="97.8">C17</text>
<text x="276.9" y="97.8">2.2n</text>
<text x="64.3" y="103.4">9</text>
<text x="64.3" y="106.8">10</text>
<text x="80.6" y="104.9">C18</text>
<text x="80.6" y="106.6">47u</text>
<text x="161.3" y="105.9">LED_LINK_B/MOD1</text>
<text x="161.3" y="102.4">LED_RUN/E2PSIZE</text>
<text x="178.3" y="105.1">46</text>
<text x="213.9" y="104.6">LINK_B</text>
<text x="240.2" y="104.6">LINK_B</text>
<text x="248.9" y="103.1">R7</text>
<text x="254.2" y="103.1">470</text>
<text x="126.7" y="110.4">12</text>
<text x="126.7" y="112.1">35</text>
<text x="126.7" y="113.9">25</text>
<text x="130.6" y="111.1">SOF</text>
<text x="130.6" y="112.9">WD_TRIG</text>
<text x="191.1" y="108.3">R8</text>
<text x="191.1" y="110.1">10K</text>
<text x="205.1" y="108.3">R10</text>
<text x="205.1" y="110.1">10K</text>
<text x="130.6" y="114.6">OE_EXT</text>
<text x="170.9" y="118.2">TXP_B</text>
<text x="178.3" y="117.4">62</text>
<text x="248.9" y="119">JP3</text>
<text x="108.7" y="122.2">SYNC0</text>
<text x="108.7" y="120.4">INT</text>
<text x="108.9" y="124.1">SYNC1</text>
<text x="126.7" y="120.9">44</text>
<text x="126.7" y="122.6">34</text>
<text x="126.7" y="124.4">18</text>
<text x="130.6" y="121.7">IRQ</text>
<text x="130.6" y="123.4">SYNC0</text>
<text x="130.6" y="125.1">SYNC1</text>
<text x="170.9" y="121.7">TXN_B</text>
<text x="178.3" y="120.9">63</text>
<text x="213.9" y="124.1">C19</text>
<text x="219.1" y="124.1">100n</text>
<text x="226.1" y="120.6">R11</text>
<text x="226.1" y="122.4">49.9</text>
<text x="231.4" y="124.1">+3.3_TXRX_2</text>
<text x="261.2" y="121.5" transform="rotate(-90 261.2 121.5)">8</text>
<text x="262" y="124.7" transform="rotate(-90 262 124.7)">A</text>
<text x="266.4" y="121.5" transform="rotate(-90 266.4 121.5)">7</text>
<text x="267.2" y="124.7" transform="rotate(-90 267.2 124.7)">K</text>
<text x="126.7" y="131.4">43</text>
<text x="170.8" y="128.7">RXP_B</text>
<text x="178.3" y="131.4">61</text>
<text x="178.3" y="127.9">60</text>
<text x="226.1" y="129.4">R12</text>
<text x="226.1" y="131.1">49.9</text>
<text x="248.5" y="127.9">2</text>
<text x="248.5" y="131.4">1</text>
<text x="251.5" y="128.7">TX+</text>
<text x="126.7" y="133.1">42</text>
<text x="130.6" y="132.2">EESCL</text>
<text x="130.6" y="133.9">EESDA</text>
<text x="170.7" y="132.2">RXN_B</text>
<text x="248.5" y="134.9">3</text>
<text x="251.5" y="132.2">TXC</text>
<text x="251.5" y="135.7">TX-</text>
<text x="94.3" y="143.7">2</text>
<text x="108.2" y="143.7">3</text>
<text x="127.6" y="140.2">2</text>
<text x="127.6" y="143.7">1</text>
<text x="130.6" y="140.9">OSC2</text>
<text x="165.6" y="139.2">VDD33TXRX2</text>
<text x="178.3" y="138.4">64</text>
<text x="184.1" y="141.6">L4</text>
<text x="184.1" y="143.4">100@100MHz</text>
<text x="187.9" y="139">+3.3_TXRX_2</text>
<text x="226.1" y="141.6">R13</text>
<text x="226.1" y="143.4">49.9</text>
<text x="248.5" y="138.4">4</text>
<text x="248.5" y="141.9">6</text>
<text x="251.5" y="139.2">RX+</text>
<text x="251.5" y="142.7">RXC</text>
<text x="72.3" y="149.5">+3.3V</text>
<text x="94.3" y="147.2">1</text>
<text x="97.3" y="144.4">GND</text>
<text x="97.3" y="148">EN</text>
<text x="102.6" y="148">VCC</text>
<text x="102.6" y="144.4">OUT</text>
<text x="108.2" y="147.2">4</text>
<text x="114.3" y="147.8">+3.3V</text>
<text x="127.6" y="147.2">3</text>
<text x="127.6" y="148.9">4</text>
<text x="130.6" y="148">OSCVDD12</text>
<text x="130.6" y="144.4">OSC1</text>
<text x="130.6" y="149.7">OSCVSS</text>
<text x="189.7" y="149.5">+3.3V</text>
<text x="213.9" y="145.2">C20</text>
<text x="219.1" y="145.2">100n</text>
<text x="248.5" y="145.4">5</text>
<text x="251.5" y="146.2">RX-</text>
<text x="38.6" y="152.1">U3</text>
<text x="38.6" y="153.9">24LC32</text>
<text x="61.4" y="152.1">R15</text>
<text x="61.4" y="153.9">10K</text>
<text x="70.1" y="152.1">R16</text>
<text x="70.1" y="153.9">10K</text>
<text x="96.4" y="153.9">U2</text>
<text x="96.4" y="155.7">25MHz</text>
<text x="112.2" y="153.9">C21</text>
<text x="112.2" y="155.7">100n</text>
<text x="126.7" y="154.2">11</text>
<text x="130.6" y="154.9">RST/</text>
<text x="226.1" y="150.4">R14</text>
<text x="226.1" y="152.1">49.9</text>
<text x="231.4" y="150.4">+3.3_TXRX_2</text>
<text x="256.7" y="153.3" transform="rotate(-90 256.7 153.3)">SCH</text>
<text x="262" y="153.3" transform="rotate(-90 262 153.3)">A</text>
<text x="267.2" y="153.3" transform="rotate(-90 267.2 153.3)">K</text>
<text x="26" y="160.6">+3.3V</text>
<text x="36.5" y="157.7">5</text>
<text x="39.5" y="158.5">WP</text>
<text x="44.6" y="162">GND</text>
<text x="45" y="158.5">SCL</text>
<text x="50.3" y="157.7">1</text>
<text x="50.3" y="161.2">2</text>
<text x="142.7" y="158.6" transform="rotate(-90 142.7 158.6)">FXLOSEN</text>
<text x="144.5" y="158.6" transform="rotate(-90 144.5 158.6)">FXSDENA</text>
<text x="146.3" y="158.6" transform="rotate(-90 146.3 158.6)">FXSDENB</text>
<text x="153.3" y="158.6" transform="rotate(-90 153.3 158.6)">TESTMODE</text>
<text x="163.8" y="158.6" transform="rotate(-90 163.8 158.6)">EXPOSED_PAD</text>
<text x="172.5" y="158.6" transform="rotate(-90 172.5 158.6)">RBIAS</text>
<text x="255.9" y="157.3" transform="rotate(-90 255.9 157.3)">11</text>
<text x="259.1" y="160.9">+3.3V</text>
<text x="261.2" y="157.3" transform="rotate(-90 261.2 157.3)">10</text>
<text x="266.4" y="157.3" transform="rotate(-90 266.4 157.3)">9</text>
<text x="36.5" y="164.7">4</text>
<text x="39.5" y="165.5">VCC</text>
<text x="44.8" y="165.5">SDA</text>
<text x="50.3" y="164.7">3</text>
<text x="141.9" y="162.6" transform="rotate(-90 141.9 162.6)">8</text>
<text x="143.7" y="162.6" transform="rotate(-90 143.7 162.6)">9</text>
<text x="145.5" y="162.6" transform="rotate(-90 145.5 162.6)">10</text>
<text x="152.5" y="162.6" transform="rotate(-90 152.5 162.6)">41</text>
<text x="163" y="162.6" transform="rotate(-90 163 162.6)">65</text>
<text x="171.7" y="162.6" transform="rotate(-90 171.7 162.6)">57</text>
<text x="173.6" y="167.9">R18</text>
<text x="247.1" y="167.9">R17</text>
<text x="252.4" y="167.9">470</text>
<text x="31.6" y="169.7">C22</text>
<text x="31.6" y="171.4">100n</text>
<text x="173.6" y="169.7">12.1K</text>
<text x="240.2" y="169.5">RUN</text>
</g>
</svg>
